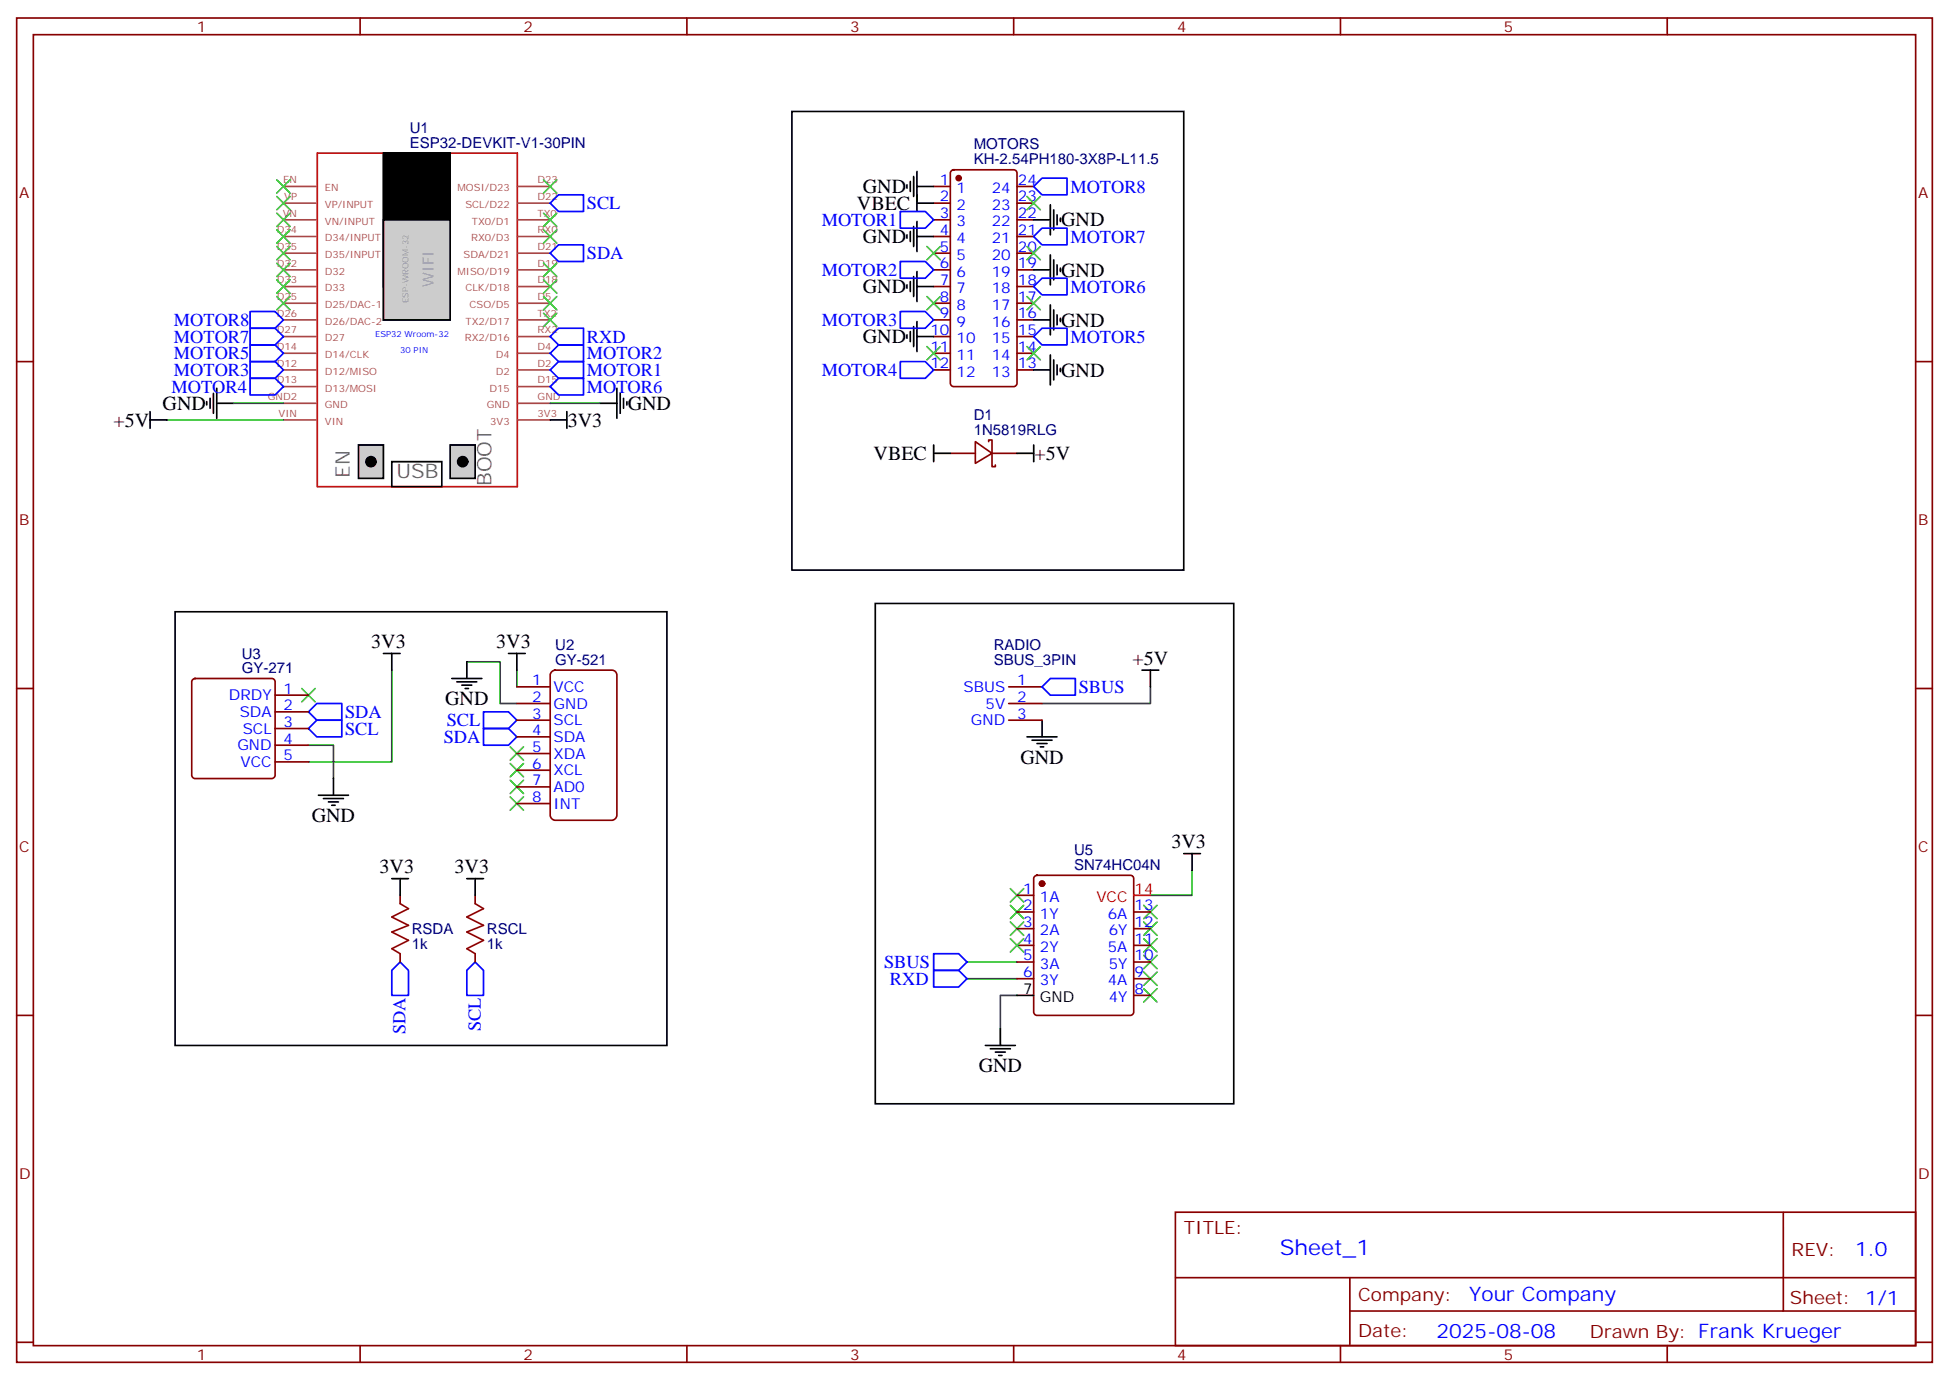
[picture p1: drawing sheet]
<svg xmlns="http://www.w3.org/2000/svg" width="412mm" height="292mm" viewBox="0 0 412 292" stroke-linecap="round" stroke-linejoin="round" font-family="sans-serif">
<g fill="none" stroke="#870000" stroke-width=".35">
<path d="M3.5 3.8h405.4v284.3h-405.4zM7.1 7.3h398.2v277.3h-398.2zM76.2 3.8v3.5M145.3 3.8v3.5M214.5 3.8v3.5M283.6 3.8v3.5M352.8 3.8v3.5M3.5 76.5h3.6M405.3 76.5h3.6M3.5 145.6h3.6M405.3 145.6h3.6M3.5 214.8h3.6"/>
<path d="M405.3 214.8h3.6M248.7 256.4h156.6v28.2h-156.6zM377.3 256.4v20.9M248.7 270.2h156.5M285.6 277.3h119.6M285.6 270.2v14.2M3.5 283.9h3.6M76.2 284.6v3.5M145.3 284.6v3.5M214.5 284.6v3.5M283.6 284.6v3.5M352.8 284.6v3.5"/>
<path d="M405.3 283.9h3.6"/>
</g>
<path d="M67.1 32.4h42.4v70.5h-42.4z" fill="none" stroke="#f00" stroke-width=".35"/>
<g fill="none" stroke="#a64a4a" stroke-width=".35">
<path d="M60 39.4h6.9M109.5 39.4h6.9M60 57.1h6.9M60 53.6h6.9M60 50h6.9M60 46.5h6.9M60 43h6.9M109.5 57.1h6.9M109.5 53.6h6.9M109.5 50h6.9M109.5 46.5h6.9M109.5 43h6.9"/>
<path d="M60 78.2h6.9M60 74.7h6.9M60 71.2h6.9M60 67.7h6.9M60 64.1h6.9M60 60.6h6.9M109.5 78.2h6.9M109.5 74.7h6.9M109.5 71.2h6.9M109.5 67.7h6.9M109.5 64.1h6.9M109.5 60.6h6.9"/>
<path d="M60 88.8h6.9M60 85.3h6.9M60 81.8h6.9M109.5 88.8h6.9M109.5 85.3h6.9M109.5 81.8h6.9"/>
</g>
<path d="M81.1 32.4h14.1v28.2h-14.1zM82.9 97.6h10.6v5.3h-10.6z" fill="none" stroke="#000" stroke-width=".35"/>
<path d="M75.8 94.1h5.3v7.1h-5.3z" fill="#ccc" stroke="#000" stroke-width=".35"/>
<circle cx="78.5" cy="97.6" r="1.06" fill="#000" stroke="#000" stroke-width=".35"/>
<path d="M95.2 94.1h5.3v7.1h-5.3z" fill="#ccc" stroke="#000" stroke-width=".35"/>
<g fill="#000" stroke="#000" stroke-width=".35">
<path d="M81.1 32.4h14.1v35.3h-14.1z"/>
<circle cx="97.9" cy="97.6" r="1.06"/>
</g>
<path d="M81.1 46.5h14.1v21.2h-14.1z" fill="#ccc" stroke="#000" stroke-width=".35"/>
<g fill="none" stroke="#3c3" stroke-width=".35">
<path d="M58.6 38l2.8 2.9M61.4 38l-2.8 2.9M115 38l2.8 2.9M117.8 38l-2.8 2.9M58.6 41.6l2.8 2.8M58.6 45.1l2.8 2.8M58.6 48.6l2.8 2.8M58.6 52.1l2.8 2.9M58.6 55.7l2.8 2.8M58.6 59.2l2.8 2.8M61.4 41.6l-2.8 2.8M61.4 45.1l-2.8 2.8"/>
<path d="M61.4 48.6l-2.8 2.8M61.4 52.1l-2.8 2.9M61.4 55.7l-2.8 2.8M61.4 59.2l-2.8 2.8M115 45.1l2.8 2.8M115 48.6l2.8 2.8M115 55.7l2.8 2.8M115 59.2l2.8 2.8M117.8 45.1l-2.8 2.8M117.8 48.6l-2.8 2.8M117.8 55.7l-2.8 2.8M117.8 59.2l-2.8 2.8"/>
<path d="M196.1 52.1l2.9 2.9M199 52.1l-2.9 2.9M217.3 41.6l2.8 2.8M217.3 52.1l2.8 2.9M220.1 41.6l-2.8 2.8M220.1 52.1l-2.8 2.9M58.6 62.7l2.8 2.8M61.4 62.7l-2.8 2.8M115 66.3l2.8 2.8M115 62.7l2.8 2.8M117.8 66.3l-2.8 2.8M117.8 62.7l-2.8 2.8"/>
<path d="M196.1 73.3l2.9 2.8M196.1 62.7l2.9 2.8M199 73.3l-2.9 2.8M199 62.7l-2.9 2.8M217.3 62.7l2.8 2.8M217.3 73.3l2.8 2.8M220.1 62.7l-2.8 2.8M220.1 73.3l-2.8 2.8M63.9 145.6l2.8 2.8M66.7 145.6l-2.8 2.8M107.9 158l2.9 2.8M110.8 158l-2.9 2.8"/>
<path d="M107.9 168.6l2.9 2.8M107.9 165l2.9 2.9M107.9 161.5l2.9 2.8M110.8 168.6l-2.9 2.8M110.8 165l-2.9 2.9M110.8 161.5l-2.9 2.8M213.8 195l2.8 2.8M213.8 191.5l2.8 2.8M213.8 188l2.8 2.8M213.8 198.5l2.8 2.9M216.6 195l-2.8 2.8M216.6 191.5l-2.8 2.8"/>
<path d="M216.6 188l-2.8 2.8M216.6 198.5l-2.8 2.9M242 191.5l2.8 2.8M242 195l2.8 2.8M242 198.5l2.8 2.9M244.8 191.5l-2.8 2.8M244.8 195l-2.8 2.8M244.8 198.5l-2.8 2.9M242 202.1l2.8 2.8M242 205.6l2.8 2.8M242 209.1l2.8 2.8M244.8 202.1l-2.8 2.8"/>
<path d="M244.8 205.6l-2.8 2.8M244.8 209.1l-2.8 2.8"/>
</g>
<g fill="none" stroke="#00f" stroke-width=".35">
<path d="M218.7 39.4l1.8-1.7h5.3v3.5h-5.3zM116.4 43l1.8-1.8h5.3v3.5h-5.3zM116.4 53.6l1.8-1.8h5.3v3.5h-5.3zM190.5 44.7h5.3l1.8 1.8-1.8 1.8h-5.3zM190.5 55.3h5.3l1.8 1.8-1.8 1.7h-5.3zM218.7 50l1.8-1.7h5.3v3.5h-5.3zM52.9 76.5h5.3l1.8 1.7-1.8 1.8h-5.3zM52.9 73h5.3l1.8 1.7-1.8 1.8h-5.3zM52.9 69.4h5.3l1.8 1.8-1.8 1.8h-5.3zM52.9 65.9h5.3l1.8 1.8-1.8 1.7h-5.3zM116.4 71.2l1.8-1.8h5.3v3.6h-5.3zM116.4 78.2l1.8-1.7h5.3v3.5h-5.3z"/>
<path d="M116.4 74.7l1.8-1.7h5.3v3.5h-5.3zM190.5 65.9h5.3l1.8 1.8-1.8 1.7h-5.3zM190.5 76.5h5.3l1.8 1.7-1.8 1.8h-5.3zM218.7 71.2l1.8-1.8h5.3v3.6h-5.3zM218.7 60.6l1.8-1.8h5.3v3.6h-5.3zM52.9 80h5.3l1.8 1.8-1.8 1.7h-5.3zM116.4 81.8l1.8-1.8h5.3v3.5h-5.3zM65.3 150.6l1.7-1.8h5.3v3.5h-5.3zM65.3 154.1l1.7-1.8h5.3v3.6h-5.3zM102.3 154.1h5.3l1.8 1.8-1.8 1.7h-5.3zM102.3 150.6h5.3l1.8 1.7-1.8 1.8h-5.3zM220.5 145.3l1.7-1.8h5.3v3.5h-5.3z"/>
<path d="M84.7 203.5l1.7 1.7v5.3h-3.5v-5.3zM100.5 203.5l1.8 1.7v5.3h-3.5v-5.3zM197.6 205.2h5.2l1.8 1.8-1.8 1.8h-5.2zM197.6 201.7h5.2l1.8 1.8-1.8 1.7h-5.2z"/>
</g>
<g fill="none" stroke="#000" stroke-width=".35">
<path d="M167.6 23.6h82.9v97h-82.9zM191.9 39.1v.7M192.6 38.4v2.1M193.3 37.3v4.3M194 39.4h3.6M194 36.3v8.4M191.9 49.7v.7M192.6 49v2.1M192.6 59.5v2.2M193.3 47.9v4.2M193.3 58.5v4.2M194 46.8v6.4"/>
<path d="M194 57.4v6.4M194 50h3.6M194 43h3.6M218.7 57.1h3.5M218.7 46.5h3.5M222.2 43.3v6.4M222.2 53.9v6.4M223 44.4v4.2M223 55v4.2M223.7 45.4v2.2M223.7 56v2.1M224.4 46.1v.7"/>
<path d="M224.4 56.7v.7M191.9 60.3v.7M191.9 70.8v.7M192.6 70.1v2.1M193.3 69.1v4.2M194 68v6.4M194 60.6h3.6M194 71.2h3.6M218.7 78.2h3.5M218.7 67.7h3.5M222.2 64.5v6.3M222.2 75.1v6.3"/>
<path d="M223 65.5v4.3M223 76.1v4.3M223.7 66.6v2.1M223.7 77.2v2.1M224.4 67.3v.7M224.4 77.9v.7M31.7 88.8h3.6M31.7 87.1v3.5M43.7 84.9v.8M44.4 84.2v2.2M45.2 83.2v4.2M45.9 85.3h3.5"/>
<path d="M45.9 82.1v6.4M116.4 88.8h3.5M119.9 87.1v3.5M127 85.3h3.5M130.5 82.1v6.4M131.2 83.2v4.2M131.9 84.2v2.2M132.6 84.9v.8M197.6 95.9h3.5M197.6 94.1v3.5M215.2 95.9h3.5M218.7 94.1v3.5"/>
<path d="M37 129.4h104.1v91.7h-104.1zM81.1 138.2h3.6M82.9 138.2v3.5M98.8 140v3.5M107.6 138.2h3.5M109.4 138.2v3.5M185.2 127.6h75.9v105.9h-75.9zM95.6 143.5h6.4M96.7 144.2h4.2M97.7 144.9h2.1M98.4 145.6h.7M217.3 155.9h6.4"/>
<path d="M218.4 156.6h4.2M219.4 157.3h2.1M220.1 158h.7M220.5 152.3v3.6M241.7 141.7h3.5M243.4 141.7v3.6M67.4 168.2h6.3M68.4 168.9h4.3M69.5 169.6h2.1M70.2 170.3h.7M70.6 164.7v3.5M82.9 185.8h3.5"/>
<path d="M84.7 185.8v3.6M98.8 185.8h3.5M100.5 185.8v3.6M250.5 180.6h3.5M252.2 180.6v3.5M211.7 217.6v3.5M215.2 210.5h3.5M208.5 221.1h6.3M209.5 221.8h4.3M210.6 222.5h2.1M211.3 223.2h.7"/>
</g>
<path d="M35.3 88.8h24.7M49.4 85.3h10.6M116.4 85.3h10.6M98.8 140h7v8.8h3.6M65.3 157.6h5.3v7.1M82.9 141.7v19.4h-17.6M109.4 141.7v3.6M243.4 145.3v3.5h-22.9M252.2 184.1v5.3h-8.8M204.6 207h10.6M204.6 203.5h10.6M215.2 210.5h-3.5v7.1" fill="none" stroke="#008700" stroke-width=".35"/>
<path d="M84.7 191.1l1.7 1.1-3.5 1.8 3.5 1.7-3.5 1.4 3.5 1.8-3.5 1.8 1.8 1M100.5 191.1l1.8 1.1-3.5 1.8 3.5 1.7-3.5 1.4 3.5 1.8-3.5 1.8 1.7 1" fill="none" stroke="#a10000" stroke-width=".35"/>
<g fill="none" stroke="#870000" stroke-width=".35">
<path d="M197.6 39.4h3.5M201.3 36.1l.5-.2h12.7a.71 .71 0 0 1 .7 .7v44.5a.76 .76 0 0 1-.7 .7h-12.7a.76 .76 0 0 1-.7-.7v-44.5zM215.2 39.4h3.5M197.6 43h3.5M197.6 46.5h3.5M197.6 50h3.5M197.6 53.6h3.5M197.6 57.1h3.5M215.2 43h3.5M215.2 46.5h3.5M215.2 50h3.5M215.2 53.6h3.5"/>
<path d="M215.2 57.1h3.5M197.6 60.6h3.5M197.6 64.1h3.5M197.6 67.7h3.5M197.6 71.2h3.5M197.6 74.7h3.5M197.6 78.2h3.5M215.2 60.6h3.5M215.2 64.1h3.5M215.2 67.7h3.5M215.2 71.2h3.5M215.2 74.7h3.5"/>
<path d="M215.2 78.2h3.5M201.1 95.9h5.3M206.4 93.4l3.5 2.5-3.5 2.1zM209.2 93.4v-.3h.7v5.6h.7v-.3M209.9 95.9h5.3M40.8 143.7l.5-.2h16.2a.71 .71 0 0 1 .7 .7v19.8a.76 .76 0 0 1-.7 .7h-16.2a.76 .76 0 0 1-.7-.7v-19.8zM58.2 147h7.1M58.2 150.6h7.1M58.2 154.1h7.1M58.2 157.6h7.1M109.4 145.3h7M109.4 148.8h7"/>
<path d="M109.4 152.3h7M109.4 155.9h7M109.4 159.4h7M116.7 142.2l.8-.5h12a1.06 1.06 0 0 1 1 1.1v29.6a1.13 1.13 0 0 1-1 1.1h-12a1.13 1.13 0 0 1-1.1-1.1v-29.6zM213.4 145.3h7.1M213.4 148.8h7.1M213.4 152.3h7.1M58.2 161.1h7.1M109.4 162.9h7M109.4 166.4h7M109.4 170h7M84.7 189.4v1.7"/>
<path d="M100.5 189.4v1.7M215.2 189.4h3.5M215.2 192.9h3.5M215.2 196.4h3.5M215.2 200h3.5M219 185.3l.4-.2h19.8a.71 .71 0 0 1 .7 .7v28.3a.76 .76 0 0 1-.7 .7h-19.8a.76 .76 0 0 1-.7-.7v-28.3zM239.9 192.9h3.5M239.9 196.4h3.5M239.9 200h3.5M84.7 201.7v1.8M100.5 201.7v1.8M215.2 203.5h3.5"/>
<path d="M215.2 207h3.5M239.9 203.5h3.5M239.9 207h3.5M239.9 210.5h3.5"/>
</g>
<g fill="#870000" stroke="#870000" stroke-width=".35">
<circle cx="220.5" cy="186.9" r=".53"/>
<circle cx="202.8" cy="37.7" r=".53"/>
</g>
<path d="M239.9 189.4h3.5" fill="none" stroke="#f00" stroke-width=".35"/>
<text font-size="4.6" fill="#00f" x="270.8" y="265.4">Sheet_1</text>
<g font-size="4.2">
<text x="182.6" y="40.9">GND</text>
<text x="181.3" y="44.4">VBEC</text>
<text x="224.5" y="47.9">GND</text>
<text x="182.6" y="51.4">GND</text>
<text x="224.5" y="58.5">GND</text>
<text x="182.6" y="62">GND</text>
<text x="224.5" y="69.1">GND</text>
<text x="182.6" y="72.6">GND</text>
<text x="224.5" y="79.7">GND</text>
<text x="34.4" y="86.7">GND</text>
<text x="132.8" y="86.7">GND</text>
<text x="24" y="90.2">+5V</text>
<text x="120.1" y="90.2">3V3</text>
<text x="184.9" y="97.3">VBEC</text>
<text x="218.9" y="97.3">+5V</text>
<text x="78.5" y="137.1">3V3</text>
<text x="105" y="137.1">3V3</text>
<text x="239.6" y="140.6">+5V</text>
<text x="94.2" y="149.2">GND</text>
<text x="215.9" y="161.5">GND</text>
<text x="66" y="173.8">GND</text>
<text x="247.9" y="179.4">3V3</text>
<text x="80.3" y="184.7">3V3</text>
<text x="96.2" y="184.7">3V3</text>
<text x="207.1" y="226.8">GND</text>
</g>
<g font-size="4.2" fill="#666">
<text x="74" y="101.1" transform="rotate(-90 74 101.1)">EN</text>
<text x="83.9" y="101.1">USB</text>
<text x="104" y="102.8" transform="rotate(-90 104 102.8)">BOOT</text>
</g>
<g font-size="4.2" fill="#00f">
<text x="392.5" y="265.7">1.0</text>
<text x="310.9" y="275.2">Your Company</text>
<text x="304" y="283">2025-08-08</text>
</g>
<g font-size="3.9" fill="#00f">
<text x="226.5" y="40.8">MOTOR8</text>
<text x="124.2" y="44.3">SCL</text>
<text x="173.9" y="47.8">MOTOR1</text>
<text x="226.5" y="51.3">MOTOR7</text>
<text x="124.2" y="54.9">SDA</text>
<text x="173.9" y="58.3">MOTOR2</text>
<text x="226.5" y="61.9">MOTOR6</text>
<text x="36.8" y="68.9">MOTOR8</text>
<text x="173.9" y="68.9">MOTOR3</text>
<text x="36.8" y="76">MOTOR5</text>
<text x="36.8" y="72.5">MOTOR7</text>
<text x="124.2" y="72.5">RXD</text>
<text x="124.2" y="76">MOTOR2</text>
<text x="226.5" y="72.5">MOTOR5</text>
<text x="36.3" y="83">MOTOR4</text>
<text x="36.8" y="79.5">MOTOR3</text>
<text x="124.2" y="79.5">MOTOR1</text>
<text x="124.2" y="83">MOTOR6</text>
<text x="173.9" y="79.5">MOTOR4</text>
<text x="228.2" y="146.7">SBUS</text>
<text x="73" y="151.8">SDA</text>
<text x="73" y="155.4">SCL</text>
<text x="94.5" y="153.5">SCL</text>
<text x="93.9" y="157.1">SDA</text>
<text x="187" y="204.8">SBUS</text>
<text x="188.3" y="208.3">RXD</text>
<text x="85.8" y="218.8" transform="rotate(-90 85.8 218.8)">SDA</text>
<text x="101.8" y="218.1" transform="rotate(-90 101.8 218.1)">SCL</text>
</g>
<g font-size="3.9" fill="#800">
<text x="250.5" y="261">TITLE:</text>
<text x="379.1" y="265.7">REV:</text>
<text x="287.4" y="275.2">Company:</text>
<text x="378.7" y="275.8">Sheet: 1/1</text>
<text x="287.4" y="282.9">Date:</text>
<text x="336.4" y="282.9">Drawn By: Frank Krueger</text>
</g>
<g font-size="3.2" fill="#800">
<text x="41.6" y="6.8">1</text>
<text x="110.8" y="6.8">2</text>
<text x="179.9" y="6.8">3</text>
<text x="249.1" y="6.8">4</text>
<text x="318.2" y="6.8">5</text>
<text x="4.1" y="41.9">A</text>
<text x="405.9" y="41.9">A</text>
<text x="4.1" y="111.1">B</text>
<text x="405.9" y="111.1">B</text>
<text x="4.1" y="180.2">C</text>
<text x="405.9" y="180.2">C</text>
<text x="4.1" y="249.3">D</text>
<text x="405.9" y="249.3">D</text>
<text x="41.6" y="287.6">1</text>
<text x="110.8" y="287.6">2</text>
<text x="179.9" y="287.6">3</text>
<text x="249.1" y="287.6">4</text>
<text x="318.2" y="287.6">5</text>
</g>
<g font-size="3.2" fill="#000080">
<text x="86.7" y="28.1">U1</text>
<text x="86.7" y="31.3">ESP32-DEVKIT-V1-30PIN</text>
<text x="206" y="34.7">KH-2.54PH180-3X8P-L11.5</text>
<text x="206" y="31.6">MOTORS</text>
<text x="206" y="88.8">D1</text>
<text x="206" y="92">1N5819RLG</text>
<text x="117.5" y="137.4">U2</text>
<text x="210.3" y="137.4">RADIO</text>
<text x="51.2" y="142.4">GY-271</text>
<text x="51.2" y="139.3">U3</text>
<text x="117.5" y="140.6">GY-521</text>
<text x="210.3" y="140.6">SBUS_3PIN</text>
<text x="227.3" y="184.1">SN74HC04N</text>
<text x="227.3" y="180.9">U5</text>
<text x="87.1" y="197.6">RSDA</text>
<text x="103" y="197.6">RSCL</text>
<text x="87.1" y="200.8">1k</text>
<text x="103" y="200.8">1k</text>
</g>
<g font-size="3.2" fill="#00f">
<text x="198.9" y="39.1">1</text>
<text x="202.4" y="40.9">1</text>
<text x="209.9" y="40.9">24</text>
<text x="215.4" y="39.1">24</text>
<text x="198.9" y="42.6">2</text>
<text x="198.9" y="46.1">3</text>
<text x="202.4" y="44.4">2</text>
<text x="202.4" y="47.9">3</text>
<text x="209.9" y="47.9">22</text>
<text x="209.9" y="44.4">23</text>
<text x="215.4" y="46.1">22</text>
<text x="215.4" y="42.6">23</text>
<text x="198.9" y="49.7">4</text>
<text x="198.9" y="53.2">5</text>
<text x="202.4" y="51.4">4</text>
<text x="209.9" y="51.4">21</text>
<text x="215.4" y="53.2">20</text>
<text x="215.4" y="49.7">21</text>
<text x="198.9" y="56.7">6</text>
<text x="202.4" y="55">5</text>
<text x="202.4" y="58.5">6</text>
<text x="209.9" y="58.5">19</text>
<text x="209.9" y="55">20</text>
<text x="215.4" y="56.7">19</text>
<text x="198.9" y="60.3">7</text>
<text x="198.9" y="63.8">8</text>
<text x="202.4" y="62">7</text>
<text x="202.4" y="65.5">8</text>
<text x="209.9" y="65.5">17</text>
<text x="209.9" y="62">18</text>
<text x="215.4" y="63.8">17</text>
<text x="215.4" y="60.3">18</text>
<text x="196.9" y="70.8">10</text>
<text x="198.9" y="67.3">9</text>
<text x="202.4" y="69.1">9</text>
<text x="209.9" y="69.1">16</text>
<text x="215.4" y="70.8">15</text>
<text x="215.4" y="67.3">16</text>
<text x="196.9" y="74.4">11</text>
<text x="196.9" y="77.9">12</text>
<text x="202.4" y="72.6">10</text>
<text x="202.4" y="76.1">11</text>
<text x="209.9" y="76.1">14</text>
<text x="209.9" y="72.6">15</text>
<text x="215.4" y="77.9">13</text>
<text x="215.4" y="74.4">14</text>
<text x="202.4" y="79.7">12</text>
<text x="209.9" y="79.7">13</text>
<text x="48.5" y="148.1">DRDY</text>
<text x="60" y="146.7">1</text>
<text x="112.6" y="144.9">1</text>
<text x="112.6" y="148.4">2</text>
<text x="117.1" y="146.3">VCC</text>
<text x="117.1" y="149.9">GND</text>
<text x="203.9" y="146.3">SBUS</text>
<text x="208.5" y="149.9">5V</text>
<text x="215.2" y="144.9">1</text>
<text x="215.2" y="148.4">2</text>
<text x="50.7" y="151.6">SDA</text>
<text x="51.4" y="155.2">SCL</text>
<text x="60" y="150.2">2</text>
<text x="60" y="153.7">3</text>
<text x="112.6" y="152">3</text>
<text x="112.6" y="155.5">4</text>
<text x="117.1" y="153.4">SCL</text>
<text x="205.4" y="153.4">GND</text>
<text x="215.2" y="152">3</text>
<text x="50.2" y="158.7">GND</text>
<text x="60" y="157.3">4</text>
<text x="60" y="160.8">5</text>
<text x="112.6" y="159">5</text>
<text x="117.1" y="156.9">SDA</text>
<text x="117.1" y="160.4">XDA</text>
<text x="50.9" y="162.2">VCC</text>
<text x="112.6" y="162.6">6</text>
<text x="112.6" y="166.1">7</text>
<text x="117.1" y="164">XCL</text>
<text x="117.1" y="167.5">AD0</text>
<text x="112.6" y="169.6">8</text>
<text x="117.1" y="171">INT</text>
<text x="216.5" y="189">1</text>
<text x="220" y="190.8">1A</text>
<text x="216.5" y="192.5">2</text>
<text x="216.5" y="196.1">3</text>
<text x="220" y="194.3">1Y</text>
<text x="220" y="197.8">2A</text>
<text x="234.4" y="194.3">6A</text>
<text x="234.6" y="197.8">6Y</text>
<text x="240.1" y="196.1">12</text>
<text x="240.1" y="192.5">13</text>
<text x="216.5" y="199.6">4</text>
<text x="216.5" y="203.1">5</text>
<text x="220" y="201.4">2Y</text>
<text x="234.4" y="201.4">5A</text>
<text x="240.1" y="203.1">10</text>
<text x="240.1" y="199.6">11</text>
<text x="216.5" y="206.7">6</text>
<text x="220" y="204.9">3A</text>
<text x="220" y="208.4">3Y</text>
<text x="234.4" y="208.4">4A</text>
<text x="234.6" y="204.9">5Y</text>
<text x="240.1" y="206.7">9</text>
<text x="234.6" y="211.9">4Y</text>
<text x="240.1" y="210.2">8</text>
</g>
<text font-size="3.2" fill="#999" x="91.7" y="60.6" transform="rotate(-90 91.7 60.6)">WIFI</text>
<g font-size="3.2" fill="#f00">
<text x="232" y="190.8">VCC</text>
<text x="240.1" y="189">14</text>
</g>
<g font-size="3.2">
<text x="216.5" y="210.2">7</text>
<text x="220" y="211.9">GND</text>
</g>
<g font-size="2.1" fill="#a54b4b">
<text x="59.9" y="38.7">EN</text>
<text x="68.7" y="40.5">EN</text>
<text x="96.8" y="40.5">MOSI/D23</text>
<text x="113.7" y="38.7">D23</text>
<text x="59.8" y="45.8">VN</text>
<text x="60.1" y="42.3">VP</text>
<text x="68.7" y="47.5">VN/INPUT</text>
<text x="68.7" y="44">VP/INPUT</text>
<text x="98.5" y="44">SCL/D22</text>
<text x="99.8" y="47.5">TX0/D1</text>
<text x="113.7" y="45.8">TX0</text>
<text x="113.7" y="42.3">D22</text>
<text x="58.5" y="52.9">D35</text>
<text x="58.5" y="49.3">D34</text>
<text x="68.7" y="51.1">D34/INPUT</text>
<text x="99.7" y="51.1">RX0/D3</text>
<text x="113.7" y="52.9">D21</text>
<text x="113.7" y="49.3">RX0</text>
<text x="58.5" y="59.9">D33</text>
<text x="58.5" y="56.4">D32</text>
<text x="68.7" y="58.1">D32</text>
<text x="68.7" y="54.6">D35/INPUT</text>
<text x="96.8" y="58.1">MISO/D19</text>
<text x="98.1" y="54.6">SDA/D21</text>
<text x="113.7" y="59.9">D18</text>
<text x="113.7" y="56.4">D19</text>
<text x="58.5" y="63.4">D25</text>
<text x="68.7" y="65.2">D25/DAC-1</text>
<text x="68.7" y="61.6">D33</text>
<text x="98.5" y="61.6">CLK/D18</text>
<text x="99.4" y="65.2">CSO/D5</text>
<text x="113.7" y="63.4">D5</text>
<text x="58.5" y="70.5">D27</text>
<text x="58.5" y="67">D26</text>
<text x="68.7" y="68.7">D26/DAC-2</text>
<text x="98.5" y="68.7">TX2/D17</text>
<text x="113.7" y="70.5">RX2</text>
<text x="113.7" y="67">TX2</text>
<text x="58.5" y="77.6">D12</text>
<text x="58.5" y="74">D14</text>
<text x="68.7" y="75.8">D14/CLK</text>
<text x="68.7" y="72.2">D27</text>
<text x="98.3" y="72.2">RX2/D16</text>
<text x="104.9" y="75.8">D4</text>
<text x="113.7" y="77.6">D2</text>
<text x="113.7" y="74">D4</text>
<text x="58.5" y="81.1">D13</text>
<text x="68.7" y="82.8">D13/MOSI</text>
<text x="68.7" y="79.3">D12/MISO</text>
<text x="103.6" y="82.8">D15</text>
<text x="104.9" y="79.3">D2</text>
<text x="113.7" y="81.1">D15</text>
<text x="56.7" y="84.6">GND2</text>
<text x="58.9" y="88.1">VIN</text>
<text x="68.7" y="89.9">VIN</text>
<text x="68.7" y="86.3">GND</text>
<text x="103" y="86.3">GND</text>
<text x="103.7" y="89.9">3V3</text>
<text x="113.7" y="88.1">3V3</text>
<text x="113.7" y="84.6">GND</text>
</g>
<g font-size="1.8" fill="#00f">
<text x="79.4" y="71.2">ESP32 Wroom-32</text>
<text x="84.7" y="74.7">30 PIN</text>
</g>
</svg>
